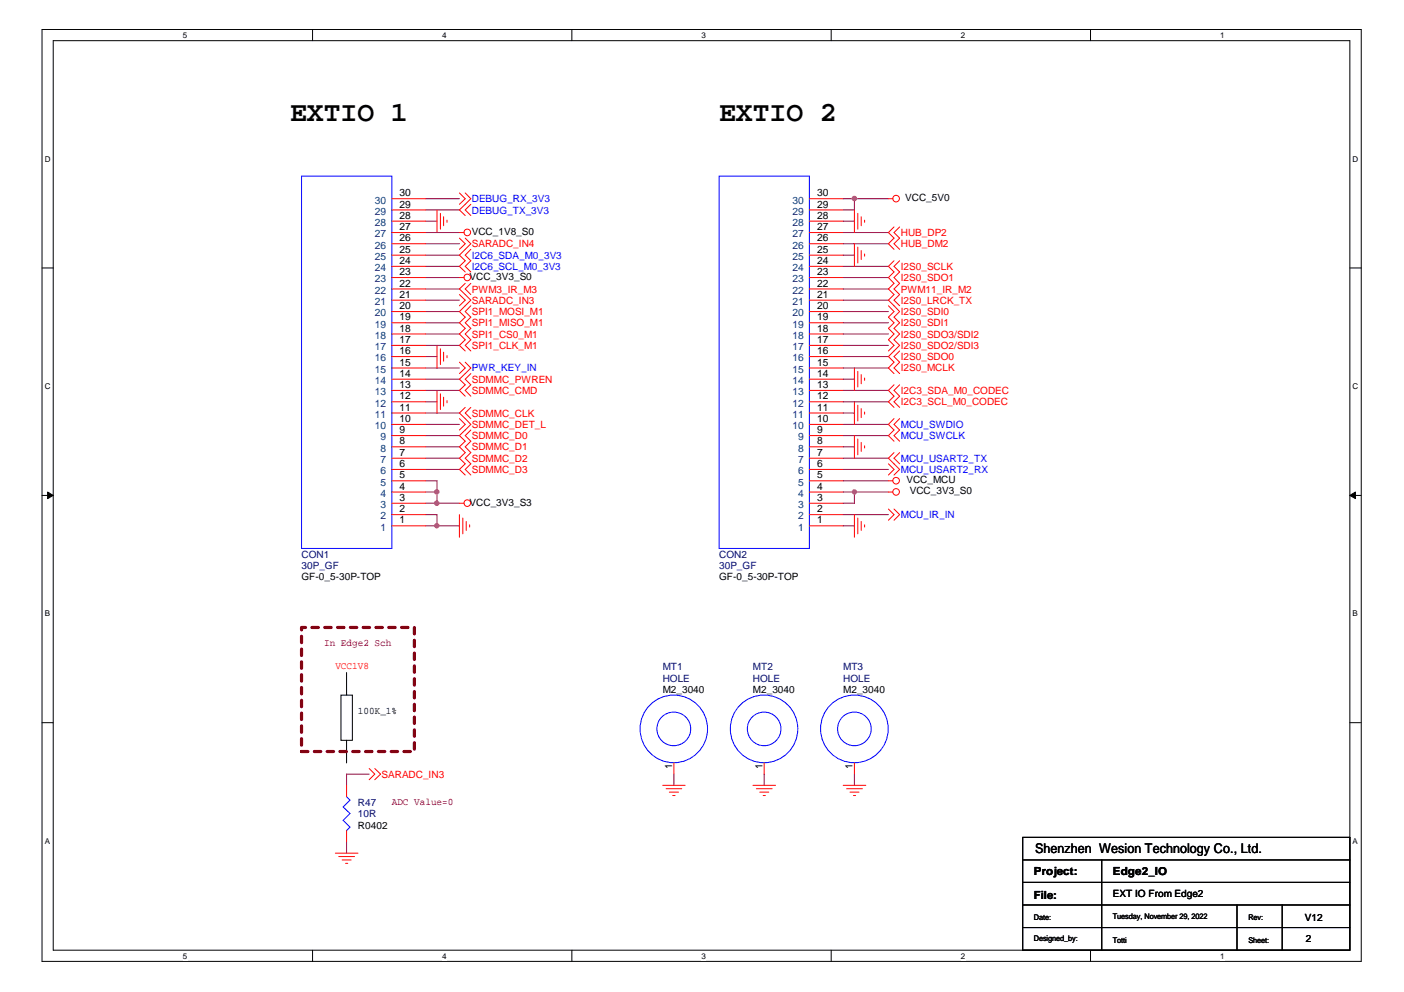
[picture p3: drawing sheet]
<svg xmlns="http://www.w3.org/2000/svg" width="297mm" height="210mm" viewBox="0 0 297 210" stroke-linecap="round" stroke-linejoin="round" font-family="sans-serif">
<path d="M8.9 6.2h279.1v197.2h-279.1zM11.3 8.6h274.3v192.5h-274.3z" fill="none" stroke="#000" stroke-width=".21"/>
<g fill="#fff">
<path d="M38.7 6.5h.9v1.9h-.9z"/>
<path d="M38.7 201.3h.9v1.9h-.9z"/>
</g>
<path d="M66.1 6.2v2.4M66.1 201.1v2.3" fill="none" stroke="#000" stroke-width=".21"/>
<g fill="#fff">
<path d="M93.6 6.5h.9v1.9h-.9z"/>
<path d="M93.6 201.3h.9v1.9h-.9z"/>
</g>
<path d="M121 6.2v2.4M121 201.1v2.3" fill="none" stroke="#000" stroke-width=".21"/>
<g fill="#fff">
<path d="M148.4 6.5h1v1.9h-1z"/>
<path d="M148.4 201.3h1v1.9h-1z"/>
</g>
<path d="M175.9 6.2v2.4M175.9 201.1v2.3" fill="none" stroke="#000" stroke-width=".21"/>
<g fill="#fff">
<path d="M203.3 6.5h.9v1.9h-.9z"/>
<path d="M203.3 201.3h.9v1.9h-.9z"/>
</g>
<path d="M230.7 6.2v2.4M230.7 201.1v2.3" fill="none" stroke="#000" stroke-width=".21"/>
<g fill="#fff">
<path d="M258.1 6.5h1v1.9h-1z"/>
<path d="M258.1 201.3h1v1.9h-1z"/>
<path d="M9.5 32.7h1.2v1.9h-1.2z"/>
<path d="M286.2 32.7h1.2v1.9h-1.2z"/>
<path d="M9.5 80.7h1.2v1.9h-1.2z"/>
<path d="M286.2 80.7h1.2v1.9h-1.2z"/>
</g>
<path d="M8.9 56.7h2.4M285.6 56.7h2.4" fill="none" stroke="#000" stroke-width=".21"/>
<g fill="#fff">
<path d="M9.5 128.9h1.1v1.9h-1.1z"/>
<path d="M286.2 128.9h1.1v1.9h-1.1z"/>
</g>
<path d="M8.9 104.8h2.4M285.6 104.8h2.4" fill="none" stroke="#000" stroke-width=".21"/>
<g fill="#000" stroke="#000" stroke-width=".21">
<path d="M10.1 104.1l1.2 .7-1.2 .7z" fill-rule="evenodd"/>
<path d="M285.6 104.8l1.2-.7v1.4z" fill-rule="evenodd"/>
</g>
<g fill="#fff">
<path d="M9.5 177h1.1v1.9h-1.1z"/>
<path d="M286.2 177h1.1v1.9h-1.1z"/>
</g>
<g fill="none" stroke="#000" stroke-width=".21">
<path d="M8.9 152.9h2.4M72.1 147.1h2.4v9.5h-2.4zM73.3 142.3v4.8M73.3 156.6v4.8M285.6 152.9h2.4M216.4 177.2h69.2v23.9h-69.2zM216.4 196.3h69.2M216.4 191.5h69.2M216.4 186.7h69.2M216.4 182h69.2M233.1 182v19.1M261.7 191.5v9.6"/>
<path d="M271.3 191.5v9.6"/>
</g>
<path d="M63.8 132.8h23.9v26.2h-23.9z" fill="none" stroke="#800000" stroke-width=".68" stroke-dasharray="1.4 1.4"/>
<g fill="none" stroke="#800040" stroke-width=".21">
<path d="M90 51.6h7.2M90 54h7.2M90 49.2h7.2M90 58.7h7.2M90 44.4h7.2M90 42.1h7.2M90 46.8h2.5M90 56.4h7.2M178.4 51.6h9.6M178.4 54h2.4M178.4 49.2h9.6M178.4 58.7h9.6"/>
<path d="M178.4 42.1h9.6M178.4 46.8h2.4M178.4 56.4h9.6M180.8 42.1v2.3h-2.4M90 63.5h7.2M90 61.1h7.2M90 65.9h7.2M90 68.3h7.2M90 70.7h7.2M90 73.1h7.2M90 75.5h2.5M90 77.9h7.2"/>
<path d="M178.4 63.5h9.6M178.4 61.1h9.6M178.4 65.9h9.6M178.4 68.3h9.6M178.4 70.7h9.6M178.4 73.1h9.6M178.4 75.5h9.6M178.4 77.9h9.6M90 82.6h7.2M90 92.2h7.2M90 94.5h7.2M90 97h7.2"/>
<path d="M90 99.3h7.2M90 87.4h7.2M90 89.8h7.2M90 85h2.5M90 80.2h7.2M178.4 82.6h9.6M178.4 92.2h9.6M178.4 94.5h2.4M178.4 97h9.6M178.4 99.3h9.6M178.4 87.4h2.4M178.4 89.8h9.6"/>
<path d="M178.4 85h9.6M178.4 80.2h2.4M90 111.3h7.2M90 106.5h7.2M90 108.9h2.5v2.4M90 101.7h2.5v4.8M90 104.1h2.5M178.4 111.3h2.4M178.4 108.9h9.6M178.4 104.1h9.6M178.4 101.7h9.6M180.8 104.1v2.4h-2.4"/>
<path d="M73.3 178.1v2.4M78.1 163.8h-4.8v2.4M142.6 163.8v2.4M161.7 163.8v2.4M180.8 163.8v2.4"/>
</g>
<g fill="#f0f" stroke="#f0f" stroke-width=".21">
<circle cx="92.4" cy="106.5" r=".47"/>
<circle cx="92.4" cy="111.2" r=".46"/>
<circle cx="92.4" cy="104.1" r=".46"/>
<circle cx="180.8" cy="104.1" r=".46"/>
<circle cx="180.8" cy="42" r=".47"/>
</g>
<g fill="none" stroke="#f00" stroke-width=".21">
<path d="M82.9 49.2h7.1M82.9 58.7h7.1M82.9 42.1h7.1M82.9 56.4h7.1M82.9 54h7.1M82.9 51.6h7.1M82.9 46.8h7.1M82.9 44.4h7.1M92.5 44.4v4.8M93.2 45.1v3.4M93.9 45.9v1.9M94.6 46.6v.4"/>
<path d="M97.2 49.2h1M97.2 58.7h1M97.2 40.8l1.2 1.3-1.2 1.1M97.2 50.4l1.2 1.2-1.2 1.2M98.4 40.8l1.2 1.3-2.4 2.3 1.2 1.2M98.4 50.4l1.2 1.2-2.4 2.4 1.2 1.2-1.2 1.2 1.2 1.1M98.4 60l-1.2 1.1 2.4 2.4-2.4 2.4 1.2 1.2-1.2 1.2 1.2 1.2-1.2 1.2 1.2 1.2-1.2 1.2 1.2 1.2M99.6 43.2l-1.2 1.2 1.2 1.2M99.6 52.8l-1.2 1.2 1.2 1.2-1.2 1.2 1.2 1.1M99.6 60l-1.2 1.1 1.2 1.2M171.2 49.2h7.2M171.2 58.7h7.2"/>
<path d="M171.2 42.1h7.2M171.2 56.4h7.2M171.2 54h7.2M171.2 51.6h7.2M171.2 46.8h7.2M171.2 44.4h7.2M180.8 44.4v4.8M180.8 51.6v4.8M181.5 45.1v3.4M181.5 52.3v3.3M182.2 45.9v1.9M182.2 53v1.9"/>
<path d="M182.9 46.6v.4M182.9 53.7v.5M188 42.1h.9M189.1 48l-1.1 1.2 1.1 1.2-1.1 1.2 1.1 1.2M189.1 55.2l-1.1 1.2 1.1 1.1-1.1 1.2 1.1 1.3-1.1 1.1 1.1 1.2-1.1 1.2 2.3 2.4-1.2 1.2 1.2 1.2-1.2 1.2 1.2 1.2-1.2 1.2 1.2 1.2-2.3 2.4 1.1 1.1-1.1 1.3 1.1 1.2M190.3 48l-1.2 1.2 1.2 1.2-1.2 1.2 1.2 1.2M190.3 55.2l-1.2 1.2 1.2 1.1-1.2 1.2 1.2 1.3-1.2 1.1 1.2 1.2-1.2 1.2 1.2 1.2M82.9 77.9h7.1M82.9 75.5h7.1M82.9 73.1h7.1M82.9 70.7h7.1M82.9 68.3h7.1"/>
<path d="M82.9 65.9h7.1M82.9 63.5h7.1M82.9 61.1h7.1M92.5 73.1v4.8M93.2 73.8v3.3M93.9 74.5v1.9M94.6 75.2v.5M97.2 62.3l1.2 1.2-1.2 1.2M97.2 76.6l1.2 1.3-1.2 1.2M98.4 76.6l1.2 1.3-2.4 2.3 1.2 1.2-1.2 1.2 1.2 1.2M99.6 64.7l-1.2 1.2 1.2 1.2-1.2 1.2 1.2 1.2-1.2 1.2 1.2 1.2-1.2 1.2 1.2 1.2M99.6 79.1l-1.2 1.1 1.2 1.2-1.2 1.2 1.2 1.2"/>
<path d="M171.2 77.9h7.2M171.2 75.5h7.2M171.2 73.1h7.2M171.2 70.7h7.2M171.2 68.3h7.2M171.2 65.9h7.2M171.2 63.5h7.2M171.2 61.1h7.2M180.8 77.9v4.7M181.5 78.6v3.3M182.2 79.3v1.9M182.9 80v.5"/>
<path d="M188 64.7l1.1 1.2-1.1 1.2 1.1 1.2-1.1 1.2 1.1 1.2-1.1 1.2 1.1 1.2-1.1 1.2M190.3 74.3l-1.2 1.2 1.2 1.1-1.2 1.3 1.2 1.2M82.9 99.3h7.1M82.9 97h7.1M82.9 94.5h7.1M82.9 92.2h7.1M82.9 89.8h7.1M82.9 87.4h7.1M82.9 85h7.1M82.9 82.6h7.1M82.9 80.2h7.1M92.5 82.6v4.8"/>
<path d="M93.2 83.3v3.4M93.9 84v2M94.6 84.8v.4M97.2 88.6l1.2 1.2-1.2 1.2M98.4 86.2l-1.2 1.2 2.4 2.4-2.4 2.4 1.2 1.2-1.2 1.1 1.2 1.3-1.2 1.2 1.2 1.1-1.2 1.2 1.2 1.2M99.6 86.2l-1.2 1.2 1.2 1.2M99.6 91l-1.2 1.2 1.2 1.2-1.2 1.1 1.2 1.3-1.2 1.2 1.2 1.1-1.2 1.2 1.2 1.2M171.2 99.3h7.2M171.2 97h7.2M171.2 94.5h7.2M171.2 92.2h7.2M171.2 89.8h7.2"/>
<path d="M171.2 87.4h7.2M171.2 85h7.2M171.2 82.6h7.2M171.2 80.2h7.2M180.8 85v4.8M180.8 92.2v4.8M181.5 85.7v3.4M181.5 92.9v3.3M182.2 86.5v1.9M182.2 93.6v1.9M182.9 87.2v.4M182.9 94.3v.5"/>
<path d="M188 98.1l1.1 1.2-1.1 1.2M189.1 81.4l-1.1 1.2 1.1 1.2-1.1 1.2 1.1 1.2M189.1 88.6l-1.1 1.2 1.1 1.2-1.1 1.2 1.1 1.2M189.1 95.8l-1.1 1.2 2.3 2.3-1.2 1.2M190.3 81.4l-1.2 1.2 1.2 1.2-1.2 1.2 1.2 1.2M190.3 88.6l-1.2 1.2 1.2 1.2-1.2 1.2 1.2 1.2M190.3 95.8l-1.2 1.2 1.2 1.1M82.9 106.5h7.1M82.9 101.7h7.1M82.9 104.1h7.1M82.9 111.3h7.1M82.9 108.9h7.1"/>
<path d="M97.2 108.9v4.8M97.2 106.5h1M97.9 109.6v3.4M98.6 110.3v1.9M99.4 111.1v.4M171.2 106.5h7.2M171.2 101.7h7.2M171.2 104.1h7.2M171.2 111.3h7.2M171.2 108.9h7.2M180.8 108.9v4.8M181.5 109.6v3.4"/>
<path d="M182.2 110.3v1.9M182.9 111.1v.4M188 101.7h.9M188 104.1h.9M188 107.7l1.1 1.2-1.1 1.2M189.1 107.7l1.2 1.2-1.2 1.2M73.3 166.2v2.4M73.3 175.7v2.4M78.1 162.6l1.2 1.2-1.2 1.2M79.3 162.6l1.2 1.2-1.2 1.2M140.2 166.2h4.7M140.9 166.9h3.3"/>
<path d="M141.6 167.6h2M142.3 168.3h.5M142.6 161.4v2.4M159.3 166.2h4.8M160 166.9h3.4M160.7 167.6h1.9M161.5 168.3h.4M161.7 161.4v2.4M178.4 166.2h4.8M179.1 166.9h3.4M179.8 167.6h1.9M180.6 168.3h.4"/>
<path d="M180.8 161.4v2.4M71 180.5h4.7M71.7 181.2h3.3M72.4 182h1.9M73.1 182.7h.5"/>
<circle cx="98.9" cy="58.7" r=".7"/>
<circle cx="98.9" cy="49.2" r=".7"/>
<circle cx="189.6" cy="42" r=".7"/>
<circle cx="98.9" cy="106.5" r=".7"/>
<circle cx="189.6" cy="104.1" r=".7"/>
<circle cx="189.6" cy="101.7" r=".7"/>
</g>
<g fill="none" stroke="#00f" stroke-width=".21">
<path d="M63.8 37.3h19.1v78.7h-19.1zM152.1 37.3h19.1v78.7h-19.1zM73.3 168.6l.7 .7-1.4 1.4 1.4 1.4-1.4 1.5 1.4 1.4-.7 .7"/>
<circle cx="142.5" cy="154.2" r="7.1"/>
<circle cx="142.6" cy="154.2" r="3.6"/>
<circle cx="161.6" cy="154.2" r="7.1"/>
<circle cx="161.7" cy="154.2" r="3.6"/>
<circle cx="180.8" cy="154.2" r="7.2"/>
<circle cx="180.8" cy="154.2" r="3.6"/>
</g>
<g font-size="5.9">
<text x="61.4" y="25.5">EXTIO 1</text>
<text x="152.1" y="25.5">EXTIO 2</text>
</g>
<text font-size="2.8" x="219" y="180.4">Shenzhen Wesion Technology Co., Ltd.</text>
<g font-size="2.4">
<text x="218.7" y="185.1">Project:</text>
<text x="235.5" y="185.1">Edge2_IO</text>
<text x="218.7" y="190.1">File:</text>
</g>
<g font-size="2.2">
<text x="84.5" y="41.5">30</text>
<text x="172.9" y="41.5">30</text>
<text x="84.5" y="46.3">28</text>
<text x="84.5" y="43.9">29</text>
<text x="172.9" y="46.3">28</text>
<text x="172.9" y="43.9">29</text>
<text x="84.5" y="53.5">25</text>
<text x="84.5" y="51.1">26</text>
<text x="84.5" y="48.7">27</text>
<text x="172.9" y="53.5">25</text>
<text x="172.9" y="51.1">26</text>
<text x="172.9" y="48.7">27</text>
<text x="84.5" y="58.2">23</text>
<text x="84.5" y="55.9">24</text>
<text x="172.9" y="58.2">23</text>
<text x="172.9" y="55.9">24</text>
<text x="84.5" y="65.4">20</text>
<text x="84.5" y="63">21</text>
<text x="84.5" y="60.6">22</text>
<text x="172.9" y="65.4">20</text>
<text x="172.9" y="63">21</text>
<text x="172.9" y="60.6">22</text>
<text x="84.5" y="70.2">18</text>
<text x="84.5" y="67.8">19</text>
<text x="172.9" y="70.2">18</text>
<text x="172.9" y="67.8">19</text>
<text x="84.5" y="77.4">15</text>
<text x="84.5" y="74.9">16</text>
<text x="84.5" y="72.6">17</text>
<text x="172.9" y="77.4">15</text>
<text x="172.9" y="74.9">16</text>
<text x="172.9" y="72.6">17</text>
<text x="84.5" y="82.1">13</text>
<text x="84.5" y="79.7">14</text>
<text x="172.9" y="82.1">13</text>
<text x="172.9" y="79.7">14</text>
<text x="84.5" y="89.3">10</text>
<text x="84.5" y="86.9">11</text>
<text x="84.5" y="84.5">12</text>
<text x="172.9" y="89.3">10</text>
<text x="172.9" y="86.9">11</text>
<text x="172.9" y="84.5">12</text>
<text x="84.5" y="94">8</text>
<text x="84.5" y="91.7">9</text>
<text x="172.9" y="94">8</text>
<text x="172.9" y="91.7">9</text>
<text x="84.5" y="101.2">5</text>
<text x="84.5" y="98.8">6</text>
<text x="84.5" y="96.4">7</text>
<text x="172.9" y="101.2">5</text>
<text x="172.9" y="98.8">6</text>
<text x="172.9" y="96.4">7</text>
<text x="84.5" y="106">3</text>
<text x="84.5" y="103.6">4</text>
<text x="172.9" y="106">3</text>
<text x="172.9" y="103.6">4</text>
<text x="84.5" y="110.8">1</text>
<text x="84.5" y="108.4">2</text>
<text x="172.9" y="110.8">1</text>
<text x="172.9" y="108.4">2</text>
</g>
<g font-size="2.2" fill="#004080">
<text x="79.3" y="47.8">28</text>
<text x="79.3" y="45.4">29</text>
<text x="79.3" y="43.1">30</text>
<text x="167.7" y="47.8">28</text>
<text x="167.7" y="45.4">29</text>
<text x="167.7" y="43.1">30</text>
<text x="79.3" y="52.6">26</text>
<text x="79.3" y="50.2">27</text>
<text x="167.7" y="52.6">26</text>
<text x="167.7" y="50.2">27</text>
<text x="79.3" y="59.7">23</text>
<text x="79.3" y="57.4">24</text>
<text x="79.3" y="55">25</text>
<text x="167.7" y="59.7">23</text>
<text x="167.7" y="57.4">24</text>
<text x="167.7" y="55">25</text>
<text x="79.3" y="64.5">21</text>
<text x="79.3" y="62.2">22</text>
<text x="167.7" y="64.5">21</text>
<text x="167.7" y="62.2">22</text>
<text x="79.3" y="71.7">18</text>
<text x="79.3" y="69.3">19</text>
<text x="79.3" y="66.9">20</text>
<text x="167.7" y="71.7">18</text>
<text x="167.7" y="69.3">19</text>
<text x="167.7" y="66.9">20</text>
<text x="79.3" y="76.5">16</text>
<text x="79.3" y="74.1">17</text>
<text x="167.7" y="76.5">16</text>
<text x="167.7" y="74.1">17</text>
<text x="79.3" y="83.6">13</text>
<text x="79.3" y="81.3">14</text>
<text x="79.3" y="78.9">15</text>
<text x="167.7" y="83.6">13</text>
<text x="167.7" y="81.3">14</text>
<text x="167.7" y="78.9">15</text>
<text x="79.3" y="88.4">11</text>
<text x="79.3" y="86">12</text>
<text x="167.7" y="88.4">11</text>
<text x="167.7" y="86">12</text>
<text x="79.3" y="90.8">10</text>
<text x="80.5" y="95.6">8</text>
<text x="80.5" y="93.2">9</text>
<text x="167.7" y="90.8">10</text>
<text x="168.9" y="95.6">8</text>
<text x="168.9" y="93.2">9</text>
<text x="80.5" y="100.3">6</text>
<text x="80.5" y="98">7</text>
<text x="168.9" y="100.3">6</text>
<text x="168.9" y="98">7</text>
<text x="80.5" y="107.5">3</text>
<text x="80.5" y="105.1">4</text>
<text x="80.5" y="102.8">5</text>
<text x="168.9" y="107.5">3</text>
<text x="168.9" y="105.1">4</text>
<text x="168.9" y="102.8">5</text>
<text x="80.5" y="112.3">1</text>
<text x="80.5" y="109.9">2</text>
<text x="168.9" y="112.3">1</text>
<text x="168.9" y="109.9">2</text>
</g>
<g font-size="2.1" fill="#00f">
<text x="99.8" y="42.8">DEBUG_RX_3V3</text>
<text x="99.8" y="45.2">DEBUG_TX_3V3</text>
<text x="99.8" y="54.7">I2C6_SDA_M0_3V3</text>
<text x="99.8" y="57.1">I2C6_SCL_M0_3V3</text>
<text x="99.8" y="78.6">PWR_KEY_IN</text>
<text x="190.6" y="90.5">MCU_SWDIO</text>
<text x="190.6" y="92.9">MCU_SWCLK</text>
<text x="190.6" y="97.7">MCU_USART2_TX</text>
<text x="190.6" y="100.1">MCU_USART2_RX</text>
<text x="190.6" y="109.7">MCU_IR_IN</text>
</g>
<g font-size="2.1">
<text x="191.5" y="42.6">VCC_5V0</text>
<text x="99.8" y="49.7">VCC_1V8_S0</text>
<text x="99.4" y="59.3">VCC_3V3_S0</text>
<text x="99.4" y="107">VCC_3V3_S3</text>
<text x="191.8" y="102.2">VCC_MCU</text>
<text x="192.5" y="104.6">VCC_3V3_S0</text>
<text x="63.8" y="122.8">GF-0_5-30P-TOP</text>
<text x="152.1" y="122.8">GF-0_5-30P-TOP</text>
<text x="140.2" y="146.7">M2_3040</text>
<text x="159.3" y="146.7">M2_3040</text>
<text x="178.4" y="146.7">M2_3040</text>
<text x="75.7" y="151.1">100K_1%</text>
<text x="142.2" y="162.6" transform="rotate(-90 142.2 162.6)">1</text>
<text x="161.3" y="162.6" transform="rotate(-90 161.3 162.6)">1</text>
<text x="180.4" y="162.6" transform="rotate(-90 180.4 162.6)">1</text>
<text x="75.7" y="175.3">R0402</text>
<text x="235.5" y="189.9">EXT IO From Edge2</text>
<text x="276.1" y="194.9">V12</text>
<text x="276.3" y="199.4">2</text>
</g>
<g font-size="2.1" fill="#f00">
<text x="99.8" y="52.3">SARADC_IN4</text>
<text x="190.6" y="50">HUB_DP2</text>
<text x="190.6" y="52.3">HUB_DM2</text>
<text x="190.6" y="57.1">I2S0_SCLK</text>
<text x="190.6" y="59.5">I2S0_SDO1</text>
<text x="99.8" y="64.3">SARADC_IN3</text>
<text x="99.8" y="61.9">PWM3_IR_M3</text>
<text x="190.6" y="61.9">PWM11_IR_M2</text>
<text x="190.6" y="64.3">I2S0_LRCK_TX</text>
<text x="99.8" y="66.6">SPI1_MOSI_M1</text>
<text x="99.8" y="69.1">SPI1_MISO_M1</text>
<text x="99.8" y="71.4">SPI1_CS0_M1</text>
<text x="190.6" y="66.6">I2S0_SDI0</text>
<text x="190.6" y="69.1">I2S0_SDI1</text>
<text x="190.6" y="71.4">I2S0_SDO3/SDI2</text>
<text x="99.8" y="73.8">SPI1_CLK_M1</text>
<text x="190.6" y="73.8">I2S0_SDO2/SDI3</text>
<text x="190.6" y="76.2">I2S0_SDO0</text>
<text x="99.8" y="81">SDMMC_PWREN</text>
<text x="99.8" y="83.4">SDMMC_CMD</text>
<text x="190.6" y="78.6">I2S0_MCLK</text>
<text x="190.6" y="83.4">I2C3_SDA_M0_CODEC</text>
<text x="99.8" y="88.2">SDMMC_CLK</text>
<text x="190.6" y="85.8">I2C3_SCL_M0_CODEC</text>
<text x="99.8" y="90.5">SDMMC_DET_L</text>
<text x="99.8" y="92.9">SDMMC_D0</text>
<text x="99.8" y="95.3">SDMMC_D1</text>
<text x="99.8" y="97.7">SDMMC_D2</text>
<text x="99.8" y="100.1">SDMMC_D3</text>
<text x="71" y="141.6">VCC1V8</text>
<text x="80.7" y="164.6">SARADC_IN3</text>
</g>
<g font-size="2.1" fill="#000080">
<text x="63.8" y="118">CON1</text>
<text x="152.1" y="118">CON2</text>
<text x="63.8" y="120.4">30P_GF</text>
<text x="152.1" y="120.4">30P_GF</text>
<text x="140.2" y="141.9">MT1</text>
<text x="159.3" y="141.9">MT2</text>
<text x="178.4" y="141.9">MT3</text>
<text x="140.2" y="144.2">HOLE</text>
<text x="159.3" y="144.2">HOLE</text>
<text x="178.4" y="144.2">HOLE</text>
<text x="75.7" y="170.5">R47</text>
<text x="75.7" y="172.9">10R</text>
</g>
<g font-size="2.1" fill="#800000">
<text x="68.6" y="136.8">In Edge2 Sch</text>
<text x="82.9" y="170.2">ADC Value=0</text>
</g>
<g font-size="1.7">
<text x="38.7" y="8">5</text>
<text x="93.6" y="8">4</text>
<text x="148.4" y="8">3</text>
<text x="203.3" y="8">2</text>
<text x="258.1" y="8">1</text>
<text x="9.5" y="34.2">D</text>
<text x="286.2" y="34.2">D</text>
<text x="9.5" y="82.3">C</text>
<text x="286.2" y="82.3">C</text>
<text x="9.5" y="130.4">B</text>
<text x="286.2" y="130.4">B</text>
<text x="9.5" y="178.5">A</text>
<text x="286.2" y="178.5">A</text>
<text x="218.7" y="194.7">Date:</text>
<text x="235.5" y="194.4">Tuesday, November 29, 2022</text>
<text x="264.1" y="194.7">Rev:</text>
<text x="38.7" y="202.8">5</text>
<text x="93.6" y="202.8">4</text>
<text x="148.4" y="202.8">3</text>
<text x="203.3" y="202.8">2</text>
<text x="218.7" y="199.2">Designed_by:</text>
<text x="235.5" y="199.4">Totti</text>
<text x="258.1" y="202.8">1</text>
<text x="264.1" y="199.4">Sheet:</text>
</g>
</svg>
